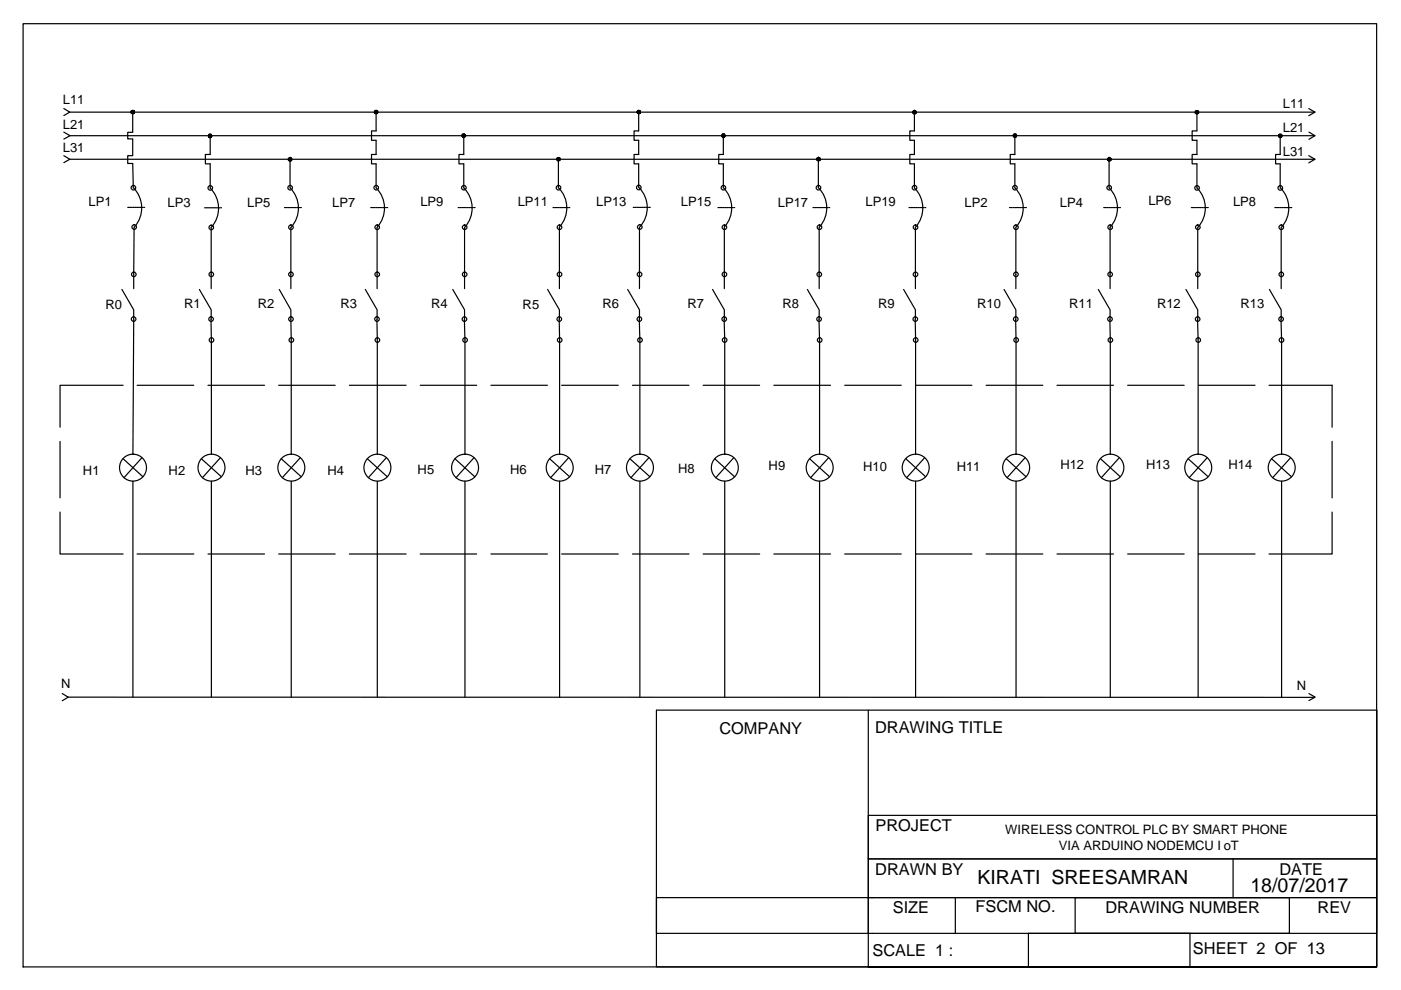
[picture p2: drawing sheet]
<svg xmlns="http://www.w3.org/2000/svg" width="297mm" height="210mm" viewBox="0 0 297 210" stroke-linecap="round" stroke-linejoin="round" font-family="sans-serif">
<!-- layer: 0 -->
<g fill="none" stroke="#000" stroke-width=".25">
<path d="M13.5 23l1.3 .8-1.3 .7M13.5 28l1.3 .8-1.3 .7M13.5 33l1.3 .8-1.3 .7M277.5 23l1.3 .8-1.3 .7M277.5 33l1.3 .8-1.3 .7M277.5 28l1.3 .8-1.3 .7M13.2 147.1l1.3 .7-1.3 .8M184.1 150.6v54.4h107.8v-54.4v54.4h-152.7v-54.4h152.7M277.5 147.1l1.3 .7-1.3 .7M184.1 172.9h107.8v9.2h-107.8zM139.2 190.3h44.9v7.6h-44.9zM184.1 190.3h107.8v7.6h-107.8"/>
<path d="M184.1 182.1h107.8v8.2h-107.8zM202.6 190.3v7.6M218 197.9h34.3v7.1h-34.3zM228 190.3h45.4v7.6h-45.4zM261.4 182.1v8.2"/>
</g>
<!-- layer: Dash -->
<g fill="none" stroke="#000" stroke-width=".25">
<path d="M4.9 5h287v200h-287zM14.8 23.8h264M14.8 33.8h264M14.8 28.8h264M28.1 23.8v4.3h-1v1.3h1v3.6h-1v1.7h1l.2 5.1a6 6 0 0 1 .2 8.3M44.6 28.8v4h-1.1v1.9h1.1v5.2a6.1 6.1 0 0 1 .2 8.3M61.5 33.8v6M61.5 39.8a6.1 6.1 0 0 1 .2 8.4M79.7 23.8v4h-.9v1.9h.9v3.1h-.9v1.9h.9v5.1M79.8 39.8a6.1 6.1 0 0 1 .2 8.4v13M98.3 28.8v4h-1v1.9h1v5.1M98.3 39.8a6.1 6.1 0 0 1 .2 8.4"/>
<path d="M118.4 33.8v6a6.1 6.1 0 0 1 .2 8.3M135.4 23.8v4h-1v1.9h1v3.1h-1v1.9h1v5.1M135.5 39.7a6.1 6.1 0 0 1 .2 8.4M153.4 28.8v4h-1v1.9h1v5.1M153.4 39.8a6.1 6.1 0 0 1 .2 8.3M173.5 33.8v6M173.5 39.8a6.1 6.1 0 0 1 .2 8.3M193.9 23.8v4h-1v1.9h1v3.1h-1v1.9h1v5.1M193.9 39.8a6.1 6.1 0 0 1 .2 8.4v13M215.2 28.8v4h-1v1.9h1v5.1M215.2 39.8a6.1 6.1 0 0 1 .2 8.4v13M235.1 33.8v6"/>
<path d="M235.2 39.8a6.1 6.1 0 0 1 .2 8.4v13M253.8 23.8v4h-1v1.9h1v3.1h-1v1.9h1v5.1a6.1 6.1 0 0 1 .2 8.4M271.4 28.8v4h-.9v1.9h.9v5.2M271.5 39.8a6.1 6.1 0 0 1 .2 8.4M27.1 44h.2M27.5 44h.2M27.8 44h.3M28.2 44h.2M28.4 48.2l-.1 13M28.6 44h.2M28.9 44h.3M29.3 44h.3"/>
<path d="M29.7 44h.3M30.1 44h.2M30.5 44h.2M43.4 44.1h.2M43.8 44.1h.2M44.1 44.1h.3M44.5 44.1h.2M44.8 48.2v13M44.9 44.1h.2M45.2 44.1h.3M45.6 44.1h.3M46 44.1h.3"/>
<path d="M46.4 44.1h.2M46.8 44.1h.2M60.3 44h.3M60.7 44h.2M61.1 44h.2M61.4 44h.3M61.7 48.2v13M61.8 44h.2M62.2 44h.2M62.6 44h.2M62.9 44h.3M63.3 44h.3"/>
<path d="M63.7 44h.2M78.6 44h.2M78.9 44h.3M79.3 44h.3M79.7 44h.3M80.1 44h.2M80.5 44h.2M80.8 44h.3M81.2 44h.2M81.6 44h.2M81.9 44h.3M97.1 44h.3"/>
<path d="M97.5 44h.2M97.9 44h.2M98.2 44h.3M98.5 48.2v13M98.6 44h.3M99 44h.3M99.4 44h.2M99.8 44h.2M100.1 44h.3M100.5 44h.2M117.2 44h.3M117.6 44h.2"/>
<path d="M118 44h.2M118.3 44h.3M118.6 48.2v13M118.7 44h.3M119.1 44h.2M119.5 44h.2M119.8 44h.3M120.2 44h.3M120.6 44h.2M134.3 44h.2M134.6 44h.3M135 44h.2"/>
<path d="M135.4 44h.2M135.6 48.2v13M135.7 44h.3M136.1 44h.3M136.5 44h.3M136.9 44h.2M137.2 44h.3M137.6 44h.3M152.2 44h.2M152.6 44h.2M152.9 44h.3M153.3 44h.3"/>
<path d="M153.6 48.2v13M153.7 44h.3M154.1 44h.2M154.5 44h.2M154.8 44h.3M155.2 44h.2M155.6 44h.2M172.4 44h.2M172.7 44h.3M173.1 44h.2M173.5 44h.2M173.7 48.2v13"/>
<path d="M173.8 44h.3M174.2 44h.2M174.6 44h.2M174.9 44h.3M175.3 44h.3M175.7 44h.2M192.7 44h.2M193.1 44h.2M193.4 44h.3M193.8 44h.3M194.2 44h.3M194.6 44h.2"/>
<path d="M195 44h.2M195.3 44h.3M195.7 44h.2M196.1 44h.2M214 44h.2M214.4 44h.2M214.7 44h.3M215.1 44h.3M215.5 44h.3M215.9 44h.2M216.3 44h.2M216.6 44h.3"/>
<path d="M217 44h.2M217.4 44h.2M234 44h.2M234.3 44h.3M234.7 44h.3M235.1 44h.3M235.5 44h.2M235.9 44h.2M236.2 44h.3M236.6 44h.2M237 44h.2M237.3 44h.3"/>
<path d="M252.6 44h.2M253 44h.2M253.4 44h.2M253.7 44h.2M253.9 48.2v13M254.1 44h.2M254.5 44h.2M254.8 44h.3M255.2 44h.3M255.6 44h.2M256 44h.2M270.3 44h.2"/>
<path d="M270.6 44h.3M271 44h.3M271.4 44h.2M271.6 48.2v13M271.8 44h.2M272.1 44h.3M272.5 44h.3M272.9 44h.2M273.2 44h.3M273.6 44h.3M25.9 61.4l2.4 4.3-.1 30.6M42.3 61.4l2.5 4.3v2"/>
<path d="M44.7 67.7l.1 28.6M59.2 61.4l2.5 4.3v2M61.7 67.7l.1 28.6M77.5 61.4l2.5 4.3v2M79.9 67.7l.1 28.6M96 61.4l2.5 4.3v2M98.5 67.7l.1 4.4v24.2M116.1 61.4l2.5 4.3v2M118.6 67.7v28.6M133.1 61.4l2.5 4.3v2M135.5 67.7l.2 4.4v24.2M151.1 61.4l2.5 4.3v2"/>
<path d="M153.5 67.7l.2 4.4v24.2M171.2 61.4l2.5 4.3v2M173.6 67.7l.2 4.4v24.2M191.6 61.4l2.5 4.3v2M194 67.7l.1 28.6M212.9 61.4l2.5 4.3v2M215.3 67.7l.1 28.6M232.9 61.4l2.5 4.3v2M235.3 67.7l.1 28.6M251.4 61.4l2.5 4.3v2M253.9 67.7l.1 4.4v24.2M269.1 61.4l2.5 4.3v2"/>
<path d="M271.6 67.7l.1 4.4v24.2M26.1 97.3l4.2 3.8M30.1 97.1l-3.8 4.2M42.7 97.3l4.2 3.8M46.7 97.1l-3.8 4.2M59.6 97.3l4.3 3.8M63.7 97.1l-3.9 4.2M77.9 97.3l4.2 3.8M81.9 97.1l-3.8 4.2M96.5 97.3l4.2 3.8M100.5 97.1l-3.8 4.2M116.5 97.3l4.3 3.8"/>
<path d="M120.6 97.1l-3.9 4.2M133.5 97.3l4.3 3.8M137.6 97.1l-3.8 4.2M151.5 97.3l4.2 3.8M155.6 97.1l-3.8 4.2M171.6 97.3l4.3 3.8M175.7 97.1l-3.8 4.2M192.1 97.3l4.1 3.8M196 97.1l-3.8 4.2M213.3 97.3l4.2 3.8M217.3 97.1l-3.8 4.2M233.3 97.3l4.2 3.8"/>
<path d="M237.3 97.1l-3.8 4.2M251.9 97.3l4.2 3.8M255.9 97.1l-3.8 4.2M269.6 97.3l4.2 3.8M273.6 97.1l-3.8 4.2M28.2 102v45.8M44.8 102v45.8M61.8 102v45.8M80 102v45.8M98.6 102v45.8M118.6 102v45.8M135.7 102v45.8"/>
<path d="M153.7 102v45.8M173.8 102v45.8M194.1 102v45.8M215.4 102v45.8M235.4 102v45.8M254 102v45.8M271.7 102v45.8M14.5 147.8l264 .1"/>
<circle cx="28.3" cy="39.8" r=".49"/>
<circle cx="44.6" cy="39.8" r=".49"/>
<circle cx="61.5" cy="39.8" r=".49"/>
<circle cx="79.8" cy="39.8" r=".49"/>
<circle cx="98.3" cy="39.8" r=".49"/>
<circle cx="118.4" cy="39.8" r=".49"/>
<circle cx="135.4" cy="39.8" r=".49"/>
<circle cx="153.4" cy="39.8" r=".49"/>
<circle cx="173.5" cy="39.8" r=".49"/>
<circle cx="193.9" cy="39.8" r=".49"/>
<circle cx="215.2" cy="39.8" r=".49"/>
<circle cx="235.2" cy="39.8" r=".49"/>
<circle cx="253.8" cy="39.8" r=".49"/>
<circle cx="271.4" cy="39.8" r=".49"/>
<circle cx="28.4" cy="58.2" r=".49"/>
<circle cx="28.5" cy="48.1" r=".49"/>
<circle cx="44.8" cy="48.2" r=".49"/>
<circle cx="44.8" cy="58.2" r=".49"/>
<circle cx="61.7" cy="58.2" r=".49"/>
<circle cx="61.7" cy="48.2" r=".49"/>
<circle cx="80" cy="48.2" r=".49"/>
<circle cx="80" cy="58.2" r=".49"/>
<circle cx="98.5" cy="48.2" r=".49"/>
<circle cx="98.5" cy="58.2" r=".49"/>
<circle cx="118.6" cy="58.2" r=".49"/>
<circle cx="118.6" cy="48.2" r=".49"/>
<circle cx="135.6" cy="58.2" r=".49"/>
<circle cx="135.6" cy="48.1" r=".49"/>
<circle cx="153.6" cy="58.2" r=".49"/>
<circle cx="153.6" cy="48.2" r=".49"/>
<circle cx="173.7" cy="58.2" r=".49"/>
<circle cx="173.7" cy="48.2" r=".49"/>
<circle cx="194.1" cy="58.2" r=".49"/>
<circle cx="194.1" cy="48.2" r=".49"/>
<circle cx="215.4" cy="48.2" r=".49"/>
<circle cx="215.4" cy="58.2" r=".49"/>
<circle cx="235.4" cy="58.2" r=".49"/>
<circle cx="235.4" cy="48.2" r=".49"/>
<circle cx="254" cy="48.2" r=".49"/>
<circle cx="254" cy="58.2" r=".49"/>
<circle cx="271.7" cy="58.2" r=".49"/>
<circle cx="271.7" cy="48.2" r=".49"/>
<circle cx="28.3" cy="67.7" r=".49"/>
<circle cx="44.8" cy="67.7" r=".49"/>
<circle cx="44.8" cy="72.1" r=".49"/>
<circle cx="61.7" cy="67.7" r=".49"/>
<circle cx="61.8" cy="72.1" r=".49"/>
<circle cx="79.9" cy="67.7" r=".49"/>
<circle cx="80" cy="72.1" r=".49"/>
<circle cx="98.5" cy="67.7" r=".49"/>
<circle cx="98.6" cy="72.1" r=".49"/>
<circle cx="118.6" cy="67.7" r=".49"/>
<circle cx="118.7" cy="72.1" r=".49"/>
<circle cx="135.6" cy="67.7" r=".49"/>
<circle cx="135.7" cy="72.1" r=".49"/>
<circle cx="153.6" cy="67.7" r=".49"/>
<circle cx="153.6" cy="72.1" r=".49"/>
<circle cx="173.7" cy="67.7" r=".49"/>
<circle cx="173.8" cy="72.1" r=".49"/>
<circle cx="194.1" cy="67.7" r=".49"/>
<circle cx="194.1" cy="72.1" r=".49"/>
<circle cx="215.4" cy="67.7" r=".49"/>
<circle cx="215.4" cy="72.1" r=".49"/>
<circle cx="235.3" cy="67.7" r=".49"/>
<circle cx="235.4" cy="72.1" r=".49"/>
<circle cx="253.9" cy="67.7" r=".49"/>
<circle cx="254" cy="72.1" r=".49"/>
<circle cx="271.6" cy="67.7" r=".49"/>
<circle cx="271.7" cy="72.1" r=".49"/>
<circle cx="28.2" cy="99.2" r="2.86"/>
<circle cx="44.8" cy="99.2" r="2.86"/>
<circle cx="61.8" cy="99.2" r="2.86"/>
<circle cx="80" cy="99.2" r="2.86"/>
<circle cx="98.6" cy="99.2" r="2.86"/>
<circle cx="118.7" cy="99.2" r="2.86"/>
<circle cx="135.7" cy="99.2" r="2.86"/>
<circle cx="153.7" cy="99.2" r="2.86"/>
<circle cx="173.8" cy="99.2" r="2.86"/>
<circle cx="194.1" cy="99.2" r="2.86"/>
<circle cx="215.4" cy="99.2" r="2.86"/>
<circle cx="235.4" cy="99.2" r="2.86"/>
<circle cx="254" cy="99.2" r="2.86"/>
<circle cx="271.7" cy="99.2" r="2.86"/>
</g>
<!-- layer: TCONNECTIONS -->
<g fill="#000" stroke="#000" stroke-width=".21">
<path d="M27.8 23.8v.1l.3-.1zM27.8 23.9l.3-.1-.1 .3zM28.1 23.8l-.1 .3 .1 .1z"/>
<path d="M28 23.4l.1 .4v-.4zM27.8 23.6l.2-.2 .1 .4zM27.8 23.6v.2h.3z"/>
<path d="M28.1 23.8v.4l.2-.1zM28.1 23.8l.4 .1-.2 .2zM28.1 23.8l.4 .1v-.1z"/>
<path d="M28.1 23.8h.4v-.2zM28.3 23.4l.2 .2-.4 .2zM28.1 23.4v.4l.2-.4z"/>
<path d="M44.2 28.8v.2l.4-.2zM44.2 29l.4-.2-.2 .4zM44.6 28.8l-.2 .4h.2z"/>
<path d="M44.4 28.5l.2 .3v-.4zM44.4 28.5l.2 .3-.4-.2zM44.2 28.6v.2h.4z"/>
<path d="M44.6 28.8v.4h.1zM44.6 28.8l.3 .2-.2 .2zM44.6 28.8l.3 .2v-.2z"/>
<path d="M44.6 28.8h.3v-.2zM44.7 28.5l.2 .1-.3 .2zM44.6 28.4v.4l.1-.3z"/>
<path d="M61.1 33.8l.1 .2 .3-.2zM61.2 34l.3-.2-.2 .3zM61.5 33.8l-.2 .3h.2z"/>
<path d="M61.3 33.5l.2 .3v-.4zM61.2 33.6l.1-.1 .2 .3zM61.2 33.6l-.1 .2h.4z"/>
<path d="M61.5 33.8v.3h.2zM61.5 33.8l.3 .2-.1 .1zM61.5 33.8l.3 .2 .1-.2z"/>
<path d="M61.5 33.8h.4l-.1-.2zM61.7 33.5l.1 .1-.3 .2zM61.5 33.4v.4l.2-.3z"/>
<path d="M79.4 23.8v.1l.3-.1zM79.4 23.9l.3-.1-.1 .3zM79.7 23.8l-.1 .3h.1z"/>
<path d="M79.6 23.4l.1 .4v-.4zM79.6 23.4l.1 .4-.3-.2zM79.4 23.6v.2h.3z"/>
<path d="M79.7 23.8v.3h.3zM79.7 23.8l.4 .1-.1 .2zM79.7 23.8l.4 .1v-.1z"/>
<path d="M79.7 23.8h.4v-.2zM80 23.4l.1 .2-.4 .2zM79.7 23.4v.4l.3-.4z"/>
<path d="M97.9 28.8l.1 .1 .3-.1zM98 28.9l.3-.1-.2 .3zM98.3 28.8l-.2 .3h.2z"/>
<path d="M98.1 28.4l.2 .4v-.4zM98 28.6l.1-.2 .2 .4zM98 28.6l-.1 .2h.4z"/>
<path d="M98.3 28.8v.3h.2zM98.3 28.8l.4 .1-.2 .2zM98.3 28.8l.4 .1v-.1z"/>
<path d="M98.3 28.8h.4v-.2zM98.5 28.4l.2 .2-.4 .2zM98.3 28.4v.4l.2-.4z"/>
<path d="M118 33.7l.1 .2 .3-.2zM118.1 33.9l.3-.2-.2 .4zM118.4 33.7l-.2 .4h.2z"/>
<path d="M118.2 33.4l.2 .3v-.3zM118.2 33.4l.2 .3-.3-.1zM118.1 33.6l-.1 .1h.4z"/>
<path d="M118.4 33.7v.4h.2zM118.4 33.7l.3 .2-.1 .2zM118.4 33.7l.3 .2 .1-.2z"/>
<path d="M118.4 33.7h.4l-.1-.1zM118.6 33.4l.1 .2-.3 .1zM118.4 33.4v.3l.2-.3z"/>
<path d="M135 23.8l.1 .1 .3-.1zM135.1 23.9l.3-.1-.2 .3zM135.4 23.8l-.2 .3h.2z"/>
<path d="M135.2 23.4l.2 .4v-.4zM135.2 23.4l.2 .4-.3-.2zM135.1 23.6l-.1 .2h.4z"/>
<path d="M135.4 23.8v.3h.2zM135.4 23.8l.3 .1-.1 .2zM135.4 23.8l.3 .1 .1-.1z"/>
<path d="M135.4 23.8h.4l-.1-.2zM135.6 23.4l.1 .2-.3 .2zM135.4 23.4v.4l.2-.4z"/>
<path d="M153 28.8l.1 .1 .3-.1zM153.1 28.9l.3-.1-.2 .3zM153.4 28.8l-.2 .3 .2 .1z"/>
<path d="M153.2 28.4l.2 .4v-.4zM153.2 28.4l.2 .4-.3-.2zM153.1 28.6l-.1 .2h.4z"/>
<path d="M153.4 28.8v.4l.2-.1zM153.4 28.8l.3 .1-.1 .2zM153.4 28.8l.3 .1v-.1z"/>
<path d="M153.4 28.8h.3v-.2zM153.6 28.4l.1 .2-.3 .2zM153.4 28.4v.4l.2-.4z"/>
<path d="M173.2 33.7v.2l.4-.2zM173.2 33.9l.4-.2-.2 .4zM173.6 33.7l-.2 .4h.2z"/>
<path d="M173.4 33.4l.2 .3v-.4zM173.2 33.6l.2-.2 .2 .3zM173.2 33.6v.1h.4z"/>
<path d="M173.6 33.7v.4h.1zM173.6 33.7l.3 .2-.2 .2zM173.6 33.7l.3 .2v-.2z"/>
<path d="M173.6 33.7h.3v-.1zM173.7 33.4l.2 .2-.3 .1zM173.6 33.3v.4l.1-.3z"/>
<path d="M193.5 23.8l.1 .2 .3-.2zM193.6 24l.3-.2-.2 .3zM193.9 23.8l-.2 .3 .2 .1z"/>
<path d="M193.7 23.5l.2 .3v-.4zM193.7 23.5l.2 .3-.3-.2zM193.6 23.6l-.1 .2h.4z"/>
<path d="M193.9 23.8v.4l.2-.1zM193.9 23.8l.3 .2-.1 .1zM193.9 23.8l.3 .2 .1-.2z"/>
<path d="M193.9 23.8h.4l-.1-.2zM194.1 23.5l.1 .1-.3 .2zM193.9 23.4v.4l.2-.3z"/>
<path d="M214.8 28.7l.1 .2 .3-.2zM214.9 28.9l.3-.2-.2 .4zM215.2 28.7l-.2 .4h.2z"/>
<path d="M215 28.4l.2 .3v-.3zM214.9 28.6l.1-.2 .2 .3zM214.9 28.6l-.1 .1h.4z"/>
<path d="M215.2 28.7v.4h.2zM215.2 28.7l.3 .2-.1 .2zM215.2 28.7l.3 .2v-.2z"/>
<path d="M215.2 28.7h.3v-.1zM215.4 28.4l.1 .2-.3 .1zM215.2 28.4v.3l.2-.3z"/>
<path d="M234.8 33.8l.1 .2 .3-.2zM234.9 34l.3-.2-.2 .3zM235.2 33.8l-.2 .3h.2z"/>
<path d="M235 33.5l.2 .3v-.4zM234.9 33.6l.1-.1 .2 .3zM234.9 33.6l-.1 .2h.4z"/>
<path d="M235.2 33.8v.3h.2zM235.2 33.8l.3 .2-.1 .1zM235.2 33.8l.3 .2 .1-.2z"/>
<path d="M235.2 33.8h.4l-.1-.2zM235.4 33.5l.1 .1-.3 .2zM235.2 33.4v.4l.2-.3z"/>
<path d="M253.4 23.8v.2l.4-.2zM253.4 24l.4-.2-.2 .3zM253.8 23.8l-.2 .3 .2 .1z"/>
<path d="M253.6 23.5l.2 .3v-.4zM253.4 23.6l.2-.1 .2 .3zM253.4 23.6v.2h.4z"/>
<path d="M253.8 23.8v.4l.1-.1zM253.8 23.8l.3 .2-.2 .1zM253.8 23.8l.3 .2 .1-.2z"/>
<path d="M253.8 23.8h.4l-.1-.2zM253.9 23.5l.2 .1-.3 .2zM253.8 23.4v.4l.1-.3z"/>
<path d="M271.1 28.8v.2l.3-.2zM271.1 29l.3-.2-.1 .3zM271.4 28.8l-.1 .3 .1 .1z"/>
<path d="M271.3 28.5l.1 .3v-.4zM271.3 28.5l.1 .3-.3-.2zM271.1 28.6v.2h.3z"/>
<path d="M271.4 28.8v.4l.2-.1zM271.4 28.8l.4 .2-.2 .1zM271.4 28.8l.4 .2v-.2z"/>
<path d="M271.4 28.8h.4v-.2zM271.6 28.5l.2 .1-.4 .2zM271.4 28.4v.4l.2-.3z"/>
</g>
<!-- layer: LINES -->
<g fill="none" stroke="#000" stroke-width=".25">
<path d="M12.7 93.6v12M26.1 81.7h-13.4v8.9M29.1 81.7h12M44.1 81.7h12M59.1 81.7h12M74.1 81.7h12M89.1 81.7h12M104.1 81.7h12M119.1 81.7h12M134.1 81.7h12M149.1 81.7h12M164.1 81.7h12"/>
<path d="M179.1 81.7h12M194.1 81.7h12M209.1 81.7h12M224.1 81.7h12M239.1 81.7h12M254.1 81.7h12M269.1 81.7h13.3v8.9M282.4 93.6v12M12.7 108.6v8.9h13.4M29.1 117.5h12M44.1 117.5h12M59.1 117.5h12"/>
<path d="M74.1 117.5h12M89.1 117.5h12M104.1 117.5h12M119.1 117.5h12M134.1 117.5h12M149.1 117.5h12M164.1 117.5h12M179.1 117.5h12M194.1 117.5h12M209.1 117.5h12M224.1 117.5h12M239.1 117.5h12"/>
<path d="M254.1 117.5h12M282.4 108.6v8.9h-13.3"/>
</g>
<g font-size="4.1">
<text x="207.2" y="187.5">KIRATI SREESAMRAN</text>
<text x="265.1" y="189.1">18/07/2017</text>
</g>
<g font-size="3.5">
<text x="152.5" y="155.7">COMPANY</text>
<text x="185.5" y="155.5">DRAWING TITLE</text>
<text x="185.6" y="176.3">PROJECT</text>
<text x="185.6" y="185.5">DRAWN BY</text>
<text x="271.3" y="185.6">DATE</text>
<text x="189.3" y="193.5">SIZE</text>
<text x="206.8" y="193.4">FSCM NO.</text>
<text x="234.4" y="193.6">DRAWING NUMBER</text>
<text x="279.3" y="193.6">REV</text>
<text x="185" y="202.6">SCALE 1 :</text>
<text x="252.9" y="202.2">SHEET 2 OF 13</text>
</g>
<g font-size="2.8">
<text x="13.3" y="22.1">L11</text>
<text x="272" y="22.9">L11</text>
<text x="13.3" y="27.3">L21</text>
<text x="272" y="28.1">L21</text>
<text x="13.3" y="32.3">L31</text>
<text x="272" y="33.1">L31</text>
<text x="18.8" y="43.8">LP1</text>
<text x="35.5" y="43.9">LP3</text>
<text x="52.4" y="43.8">LP5</text>
<text x="70.4" y="44">LP7</text>
<text x="89.1" y="43.7">LP9</text>
<text x="109.8" y="43.6">LP11</text>
<text x="126.4" y="43.7">LP13</text>
<text x="144.4" y="43.6">LP15</text>
<text x="164.9" y="43.8">LP17</text>
<text x="183.5" y="43.7">LP19</text>
<text x="204.5" y="43.8">LP2</text>
<text x="224.7" y="43.8">LP4</text>
<text x="243.5" y="43.5">LP6</text>
<text x="261.4" y="43.6">LP8</text>
<text x="22.4" y="65.5">R0</text>
<text x="39" y="65.3">R1</text>
<text x="54.7" y="65.3">R2</text>
<text x="72.2" y="65.3">R3</text>
<text x="91.4" y="65.4">R4</text>
<text x="110.8" y="65.5">R5</text>
<text x="127.7" y="65.4">R6</text>
<text x="145.7" y="65.4">R7</text>
<text x="165.9" y="65.3">R8</text>
<text x="186.2" y="65.3">R9</text>
<text x="207.2" y="65.3">R10</text>
<text x="226.7" y="65.3">R11</text>
<text x="245.3" y="65.3">R12</text>
<text x="263" y="65.3">R13</text>
<text x="17.6" y="100.7">H1</text>
<text x="35.8" y="100.8">H2</text>
<text x="52.1" y="100.7">H3</text>
<text x="69.5" y="100.6">H4</text>
<text x="88.5" y="100.4">H5</text>
<text x="108.2" y="100.5">H6</text>
<text x="126.1" y="100.4">H7</text>
<text x="143.8" y="100.3">H8</text>
<text x="163" y="99.7">H9</text>
<text x="183" y="99.9">H10</text>
<text x="202.8" y="99.8">H11</text>
<text x="224.8" y="99.3">H12</text>
<text x="243" y="99.5">H13</text>
<text x="260.5" y="99.4">H14</text>
<text x="12.9" y="145.9">N</text>
<text x="275" y="146.2">N</text>
<text x="213.1" y="176.9">WIRELESS CONTROL PLC BY SMART PHONE</text>
<text x="224.5" y="180.2">VIA ARDUINO NODEMCU I oT</text>
</g>
</svg>
